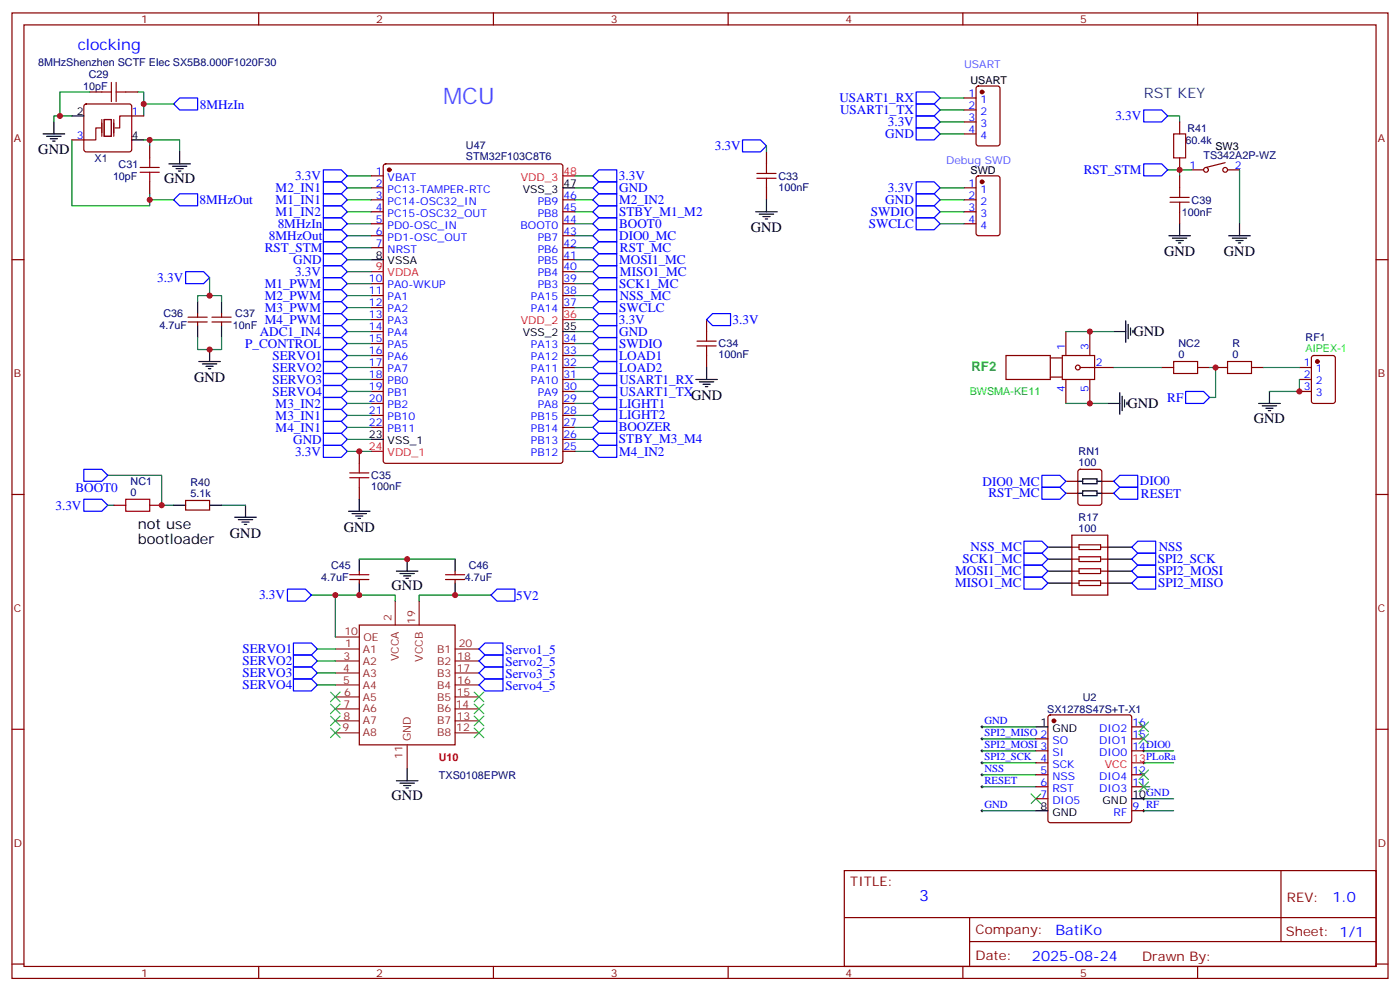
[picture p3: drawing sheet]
<svg xmlns="http://www.w3.org/2000/svg" width="412mm" height="292mm" viewBox="0 0 412 292" stroke-linecap="round" stroke-linejoin="round" font-family="sans-serif">
<g fill="none" stroke="#870000" stroke-width=".35">
<path d="M3.5 3.8h405.4v284.3h-405.4zM7.1 7.3h398.2v277.3h-398.2zM76.2 3.8v3.5M145.3 3.8v3.5M214.5 3.8v3.5M283.6 3.8v3.5M352.8 3.8v3.5M24.9 30.8l.5-.2h12.7l.5 .2 .2 .5v12.7l-.2 .5-.5 .2h-12.7l-.5-.2-.2-.5v-12.7zM26.5 27.1h3.5M37 27.1h3.6M38.8 34.1h3.5M284 28.9h3.5"/>
<path d="M284 32.4h3.5M284 35.9h3.5M284 39.4h3.5M287.7 25.5l.5-.2h5.7l.6 .5 .1 16.5-.5 .6-5.9 .1-.6-.5-.1-16.5zM347.5 35.9v3.5M21.2 41.2h3.5M44.1 43v3.5M44.1 53.6v3.5M109.4 51.8h3.5M109.4 55.3h3.5M109.4 58.8h3.5M113.1 48.5l.5-.2h51.5l.7 .4v87l-.5 .7-51.7 .1-.7-.5v-87z"/>
<path d="M165.8 58.8h3.5M225.8 44.7v3.6M225.8 55.3v3.5M284 55.3h3.5M284 58.8h3.5M287.7 52l.5-.2h5.7l.6 .4 .1 16.5-.5 .7h-5.9l-.6-.4-.1-16.5zM347.5 46.5v3.5M347.5 51.8v3.5M351 50h3.5M360.9 47.9l-5.7 1.4M361.6 50h3.5M3.5 76.5h3.6"/>
<path d="M109.4 62.4h3.5M109.4 65.9h3.5M109.4 69.4h3.5M109.4 73h3.5M165.8 76.5h3.5M165.8 62.4h3.5M165.8 65.9h3.5M165.8 69.4h3.5M165.8 73h3.5M284 62.4h3.5M284 65.9h3.5M347.5 62.4v3.5"/>
<path d="M405.3 76.5h3.6M55.4 93.4h5.6M55.4 94.8h5.6M58.2 92.4v1M58.2 94.8v1.1M62.4 93.4h5.7M62.4 94.8h5.7M65.3 92.4v1M65.3 94.8v1.1M109.4 83.5h3.5M109.4 87.1h3.5M109.4 90.6h3.5"/>
<path d="M109.4 94.1h3.5M109.4 97.6h3.5M165.8 83.5h3.5M165.8 87.1h3.5M165.8 90.6h3.5M165.8 80h3.5M208.1 94.1v3.5M314 97.6v7.1M321 97.6v7.1M109.4 101.2h3.5M109.4 104.7h3.5M109.4 108.2h3.5"/>
<path d="M109.4 111.8h3.5M109.4 115.3h3.5M109.4 118.8h3.5M165.8 101.2h3.5M165.8 104.7h3.5M165.8 108.2h3.5M165.8 111.8h3.5M165.8 115.3h3.5M165.8 118.8h3.5M208.1 104.7v3.5M296.3 104.7h13.1v7.1h-13.1zM309.4 105.4h3.5"/>
<path d="M309.4 111.1h3.5M312.9 104.7h9.5v7.1h-9.5zM314 111.8v7M318.2 108.2h9.9M321 111.8v7M342.2 108.2h3.5M352.8 108.2h3.5M358.1 108.2h3.5M368.7 108.2h3.5M382.8 108.2h3.5M382.8 111.8h3.5M382.8 115.3h3.5"/>
<path d="M386.5 104.9l.5-.2h5.6l.7 .4v13l-.4 .7h-5.9l-.7-.4v-13zM105.8 132.9v3.6M109.4 122.3h3.5M109.4 125.9h3.5M165.8 122.3h3.5M165.8 125.9h3.5M165.8 132.9h3.5M165.8 129.4h3.5M317.7 138.4l.5-.2h5.6l.7 .4 .1 9.5-.5 .6-5.9 .1-.6-.5-.1-9.4zM3.5 145.6h3.6M33.5 148.8h3.5M44.1 148.8h3.5"/>
<path d="M54.7 147.4h7v2.8h-7zM105.8 143.5v3.5M314 141.7h3.5M314 145.3h3.5M315.7 157.6h10.6v17.7h-10.6zM324.6 141.7h3.5M324.6 145.3h3.5M405.3 145.6h3.6M103 169.3h5.7M103 170.7h5.7M105.8 168.2v1.1M105.8 170.7v1"/>
<path d="M131.2 169.3h5.7M131.2 170.7h5.7M134.1 168.2v1.1M134.1 170.7v1M315.7 171.7h2.2M315.7 161.1h2.2M315.7 168.2h2.2M315.7 164.7h2.2M317.9 160.4h6.3v1.5h-6.3zM317.9 164h6.3v1.4h-6.3zM317.9 167.5h6.3v1.4h-6.3zM317.9 171h6.3v1.4h-6.3z"/>
<path d="M324.2 171.7h2.1M324.2 161.1h2.1M324.2 168.2h2.1M324.2 164.7h2.1M105.8 184.1h28.3v35.3h-28.3zM3.5 214.8h3.6M305.2 217.6h3.5M308.9 210.7l.5-.2h23.3l.5 .2 .2 .5v30.4l-.3 .5-.4 .2h-23.3l-.5-.2-.2-.5v-30.4zM333.4 217.6h3.5M333.4 214.1h3.5M405.3 214.8h3.6M305.2 221.1h3.5"/>
<path d="M305.2 224.6h3.5M305.2 228.2h3.5M305.2 231.7h3.5M305.2 235.2h3.5M333.4 221.1h3.5M333.4 228.2h3.5M333.4 231.7h3.5M333.4 238.8h3.5M248.7 256.4h156.6v28.2h-156.6zM377.3 256.4v20.9M248.7 270.2h156.5M285.6 277.3h119.6"/>
<path d="M285.6 270.2v14.2M3.5 283.9h3.6M76.2 284.6v3.5M145.3 284.6v3.5M214.5 284.6v3.5M283.6 284.6v3.5M352.8 284.6v3.5M405.3 283.9h3.6"/>
<circle cx="355.2" cy="50" r=".71"/>
<circle cx="360.9" cy="50" r=".71"/>
<circle cx="317.5" cy="108.2" r=".71"/>
</g>
<g fill="none" stroke="#008700" stroke-width=".35">
<path d="M21.2 34.1h-5.3v1.8M26.5 27.1h-8.9v7M40.6 27.1h1.7v7M42.3 30.6h8.9M276.9 39.4h7.1M276.9 35.9h7.1M276.9 32.4h7.1M276.9 28.9h7.1M344 34.1h3.5v1.8M21.2 41.2v19.4h22.9v-3.5M42.3 41.2h10.6v3.5M44.1 41.2v1.8"/>
<path d="M44.1 58.8h7.1M102.3 51.8h7.1M102.3 55.3h7.1M102.3 58.8h7.1M169.3 51.8h5.3M169.3 55.3h5.3M169.3 58.8h5.3M225.8 43v1.7M276.9 55.3h7.1M276.9 58.8h7.1M344 50h3.5M351 50h-3.5v1.8"/>
<path d="M365.1 50v15.9M102.3 65.9h7.1M102.3 69.4h7.1M102.3 76.5h7.1M102.3 73h7.1M102.3 62.4h7.1M169.3 76.5h5.3M169.3 73h5.3M169.3 69.4h5.3M169.3 62.4h5.3M169.3 65.9h5.3M276.9 62.4h7.1"/>
<path d="M276.9 65.9h7.1M58.2 99.4v3.5h7.1v-3.5M58.2 88.8v-1.7h7.1v1.7M61.7 81.8v5.3M102.3 94.1h7.1M102.3 97.6h7.1M102.3 90.6h7.1M102.3 80h7.1M102.3 83.5h7.1M102.3 87.1h7.1M169.3 97.6h5.3M169.3 94.1h5.3"/>
<path d="M169.3 90.6h5.3M169.3 80h5.3M169.3 83.5h5.3M169.3 87.1h5.3M314 97.6h14.1M102.3 108.2h7.1M102.3 104.7h7.1M102.3 101.2h7.1M102.3 118.8h7.1M102.3 115.3h7.1M102.3 111.8h7.1M169.3 101.2h5.3"/>
<path d="M169.3 118.8h5.3M169.3 108.2h5.3M169.3 104.7h5.3M169.3 115.3h5.3M169.3 111.8h5.3M314 118.8h12.3M328.1 108.2h14.1M356.3 108.2h1.8v8.9h-1.8M372.2 108.2h10.6M382.8 111.8v3.5h-8.9M31.7 140h15.9v8.8h3.6M102.3 129.4h7.1"/>
<path d="M102.3 132.9h7.1M102.3 122.3h7.1M102.3 125.9h7.1M169.3 129.4h5.3M169.3 132.9h5.3M169.3 122.3h5.3M169.3 125.9h5.3M31.7 148.8h1.8M65.3 148.8h7M91.7 175.3h24.7v1.7M98.8 175.3v12.3M105.8 164.7h28.3"/>
<path d="M144.6 175.3h-21.1v1.7M93.5 191.1h5.3M93.5 194.7h5.3M93.5 198.2h5.3M93.5 201.7h5.3M289.3 217.6h15.9M289.3 214.1h15.9M289.3 221.1h15.9M289.3 231.7h15.9M289.3 228.2h15.9M289.3 224.6h15.9M289.3 238.8h15.9"/>
<path d="M336.9 231.7h1.8M336.9 224.6h8.8M336.9 221.1h8.8M336.9 235.2h8.8M336.9 238.8h8.8"/>
</g>
<g fill="none" stroke="#000" stroke-width=".35">
<path d="M12.7 39.4h6.3M15.9 35.9v3.5M21.2 34.1h3.5M13.8 40.1h4.2M14.8 40.9h2.1M15.5 41.6h.7M38.8 41.2h3.5M49.7 48.3h6.4M50.8 49h4.2M51.9 49.7h2.1M52.6 50.4h.7M52.9 44.7v3.6"/>
<path d="M165.8 55.3h3.5M225.8 58.8v3.6M109.4 76.5h3.5M222.6 62.4h6.4M223.7 63.1h4.2M224.7 63.8h2.1M225.4 64.5h.7M344.3 69.4h6.4M345.4 70.1h4.2M346.4 70.8h2.1M347.1 71.5h.7M347.5 65.9v3.5"/>
<path d="M361.9 69.4h6.4M363 70.1h4.2M364.1 70.8h2.1M364.8 71.5h.7M365.1 65.9v3.5M58.2 88.8v3.6M58.2 95.9v3.5M65.3 88.8v3.6M65.3 95.9v3.5M165.8 97.6h3.5M328.1 97.6h3.5M331.6 94.5v6.3"/>
<path d="M332.3 95.5v4.3M333 96.6v2.1M333.7 97.3v.7M58.6 106.5h6.3M59.6 107.2h4.3M60.7 107.9h2.1M61.4 108.6h.7M61.7 102.9v3.6M205 111.8h6.3M206 112.5h4.3M207.1 113.2h2.1M207.8 113.9h.7"/>
<path d="M208.1 108.2v3.6M326.3 118.8h3.5M329.8 115.6v6.4M330.6 116.7v4.2M331.3 117.8v2.1M332 118.5v.7M370.8 118.8h6.3M371.8 119.5h4.3M373.9 115.3v3.5M109.4 129.4h3.5M372.9 120.2h2.1M373.6 120.9h.7"/>
<path d="M51.2 148.8h3.5M61.7 148.8h3.6M69.1 152.3h6.4M70.2 153h4.2M71.3 153.7h2.1M72 154.4h.7M72.3 148.8v3.5M102.7 150.6h6.3M103.7 151.3h4.2M104.8 152h2.1M105.5 152.7h.7M105.8 147v3.6"/>
<path d="M317.5 141.7h1.4M317.5 145.3h1.4M318.9 141h4.2v1.5h-4.2zM318.9 144.6h4.2v1.4h-4.2zM323.1 141.7h1.5M323.1 145.3h1.5M105.8 164.7v3.5M105.8 171.7v3.6M116.8 168.2h6.3M117.8 168.9h4.3M118.9 169.6h2.1M119.6 170.3h.7"/>
<path d="M119.9 164.7v3.5M134.1 164.7v3.5M134.1 171.7v3.6M308.7 161.1h7M308.7 164.7h7M308.7 168.2h7M308.7 171.7h7M326.3 161.1h7.1M326.3 164.7h7.1M326.3 168.2h7.1M326.3 171.7h7.1M305.2 214.1h3.5"/>
<path d="M116.8 229.9h6.3M117.8 230.6h4.3M118.9 231.4h2.1M119.6 232.1h.7M119.9 226.4v3.5M305.2 238.8h3.5M333.4 235.2h3.5"/>
</g>
<g fill="none" stroke="#00f" stroke-width=".35">
<path d="M52.9 28.9h5.3v3.5h-5.3l-1.7-1.8zM269.9 37.7h5.3l1.7 1.7-1.7 1.8h-5.3zM269.9 34.1h5.3l1.7 1.8-1.7 1.8h-5.3zM269.9 30.6h5.3l1.7 1.8-1.7 1.7h-5.3zM269.9 27.1h5.3l1.7 1.8-1.7 1.7h-5.3zM336.9 32.4h5.3l1.8 1.7-1.8 1.8h-5.3zM51.2 58.8l1.7-1.7h5.3v3.5h-5.3zM95.2 50h5.3l1.8 1.8-1.8 1.8h-5.3zM95.2 57.1h5.3l1.8 1.7-1.8 1.8h-5.3zM95.2 53.6h5.3l1.8 1.7-1.8 1.8h-5.3zM174.6 51.8l1.8-1.8h5.3v3.6h-5.3zM174.6 55.3l1.8-1.7h5.3v3.5h-5.3z"/>
<path d="M174.6 58.8l1.8-1.7h5.3v3.5h-5.3zM218.7 41.2h5.3l1.8 1.8-1.8 1.7h-5.3zM269.9 57.1h5.3l1.7 1.7-1.7 1.8h-5.3zM269.9 53.6h5.3l1.7 1.7-1.7 1.8h-5.3zM336.9 48.3h5.3l1.8 1.7-1.8 1.8h-5.3zM95.2 78.2h5.3l1.8 1.8-1.8 1.8h-5.3zM95.2 74.7h5.3l1.8 1.8-1.8 1.7h-5.3zM95.2 71.2h5.3l1.8 1.8-1.8 1.7h-5.3zM95.2 64.1h5.3l1.8 1.8-1.8 1.8h-5.3zM95.2 67.7h5.3l1.8 1.7-1.8 1.8h-5.3zM95.2 60.6h5.3l1.8 1.8-1.8 1.7h-5.3zM174.6 76.5l1.8-1.8h5.3v3.5h-5.3z"/>
<path d="M174.6 73l1.8-1.8h5.3v3.5h-5.3zM174.6 69.4l1.8-1.7h5.3v3.5h-5.3zM174.6 62.4l1.8-1.8h5.3v3.5h-5.3zM174.6 65.9l1.8-1.8h5.3v3.6h-5.3zM269.9 64.1h5.3l1.7 1.8-1.7 1.8h-5.3zM269.9 60.6h5.3l1.7 1.8-1.7 1.7h-5.3zM54.7 80h5.3l1.7 1.8-1.7 1.7h-5.3zM95.2 99.4h5.3l1.8 1.8-1.8 1.7h-5.3zM95.2 95.9h5.3l1.8 1.7-1.8 1.8h-5.3zM95.2 92.4h5.3l1.8 1.7-1.8 1.8h-5.3zM95.2 88.8h5.3l1.8 1.8-1.8 1.8h-5.3zM95.2 85.3h5.3l1.8 1.8-1.8 1.7h-5.3z"/>
<path d="M95.2 81.8h5.3l1.8 1.7-1.8 1.8h-5.3zM174.6 90.6l1.8-1.8h5.3v3.6h-5.3zM174.6 94.1l1.8-1.7h5.3v3.5h-5.3zM174.6 97.6l1.8-1.7h5.3v3.5h-5.3zM174.6 80l1.8-1.8h5.3v3.6h-5.3zM174.6 83.5l1.8-1.7h5.3v3.5h-5.3zM174.6 87.1l1.8-1.8h5.3v3.5h-5.3zM208.1 94.1l1.8-1.7h5.3v3.5h-5.3zM95.2 117.1h5.3l1.8 1.7-1.8 1.8h-5.3zM95.2 113.5h5.3l1.8 1.8-1.8 1.8h-5.3zM95.2 110h5.3l1.8 1.8-1.8 1.7h-5.3zM95.2 106.5h5.3l1.8 1.7-1.8 1.8h-5.3z"/>
<path d="M95.2 102.9h5.3l1.8 1.8-1.8 1.8h-5.3zM174.6 101.2l1.8-1.8h5.3v3.5h-5.3zM174.6 104.7l1.8-1.8h5.3v3.6h-5.3zM174.6 108.2l1.8-1.7h5.3v3.5h-5.3zM174.6 111.8l1.8-1.8h5.3v3.5h-5.3zM174.6 115.3l1.8-1.8h5.3v3.6h-5.3zM174.6 118.8l1.8-1.7h5.3v3.5h-5.3zM349.2 115.3h5.3l1.8 1.8-1.8 1.7h-5.3zM24.7 138.2h5.3l1.7 1.8-1.7 1.7h-5.3zM95.2 127.6h5.3l1.8 1.8-1.8 1.8h-5.3zM95.2 131.2h5.3l1.8 1.7-1.8 1.8h-5.3zM95.2 124.1h5.3l1.8 1.8-1.8 1.7h-5.3z"/>
<path d="M95.2 120.6h5.3l1.8 1.7-1.8 1.8h-5.3zM174.6 125.9l1.8-1.8h5.3v3.5h-5.3zM174.6 122.3l1.8-1.7h5.3v3.5h-5.3zM174.6 129.4l1.8-1.8h5.3v3.6h-5.3zM174.6 132.9l1.8-1.7h5.3v3.5h-5.3zM306.9 140h5.3l1.8 1.7-1.8 1.8h-5.3zM329.8 140h5.3v3.5h-5.3l-1.7-1.8zM24.7 147h5.3l1.7 1.8-1.7 1.8h-5.3zM301.6 159.4h5.3l1.8 1.7-1.8 1.8h-5.3zM306.9 143.5h5.3l1.8 1.8-1.8 1.7h-5.3zM328.1 145.3l1.7-1.8h5.3v3.5h-5.3zM84.7 173.5h5.3l1.7 1.8-1.7 1.7h-5.3z"/>
<path d="M144.6 175.3l1.8-1.8h5.3v3.5h-5.3zM301.6 162.9h5.3l1.8 1.8-1.8 1.7h-5.3zM301.6 166.4h5.3l1.8 1.8-1.8 1.8h-5.3zM301.6 170h5.3l1.8 1.7-1.8 1.8h-5.3zM333.4 161.1l1.7-1.7h5.3v3.5h-5.3zM333.4 164.7l1.7-1.8h5.3v3.5h-5.3zM333.4 168.2l1.7-1.8h5.3v3.6h-5.3zM333.4 171.7l1.7-1.7h5.3v3.5h-5.3zM86.4 189.4h5.3l1.8 1.7-1.8 1.8h-5.3zM86.4 192.9h5.3l1.8 1.8-1.8 1.7h-5.3zM86.4 196.4h5.3l1.8 1.8-1.8 1.8h-5.3zM86.4 200h5.3l1.8 1.7-1.8 1.8h-5.3z"/>
<path d="M141.1 191.1l1.8-1.7h5.3v3.5h-5.3zM141.1 194.7l1.8-1.8h5.3v3.5h-5.3zM141.1 198.2l1.8-1.8h5.3v3.6h-5.3zM141.1 201.7l1.8-1.7h5.3v3.5h-5.3z"/>
</g>
<g fill="none" stroke="#a10000" stroke-width=".35">
<path d="M30 27.1h2.8M32.8 24.3v5.6M34.2 24.3v5.6M34.2 27.1h2.8M345.7 39.4h3.5v7.1h-3.5zM41.3 50.7h5.6M41.3 49.3h5.6M44.1 46.5v2.8M44.1 50.7v2.9M223 52.5h5.6M223 51.1h5.6M225.8 48.3v2.8"/>
<path d="M225.8 52.5v2.8M344.7 59.5h5.6M344.7 58.1h5.6M347.5 55.3v2.8M347.5 59.5v2.9M208.1 97.6v2.9M205.3 101.9h5.7M205.3 100.5h5.7M208.1 101.9v2.8M345.7 106.5h7.1v3.5h-7.1zM361.6 106.5h7.1v3.5h-7.1zM103 139.3h5.7"/>
<path d="M105.8 136.5v2.8M37 147h7.1v3.6h-7.1zM103 140.7h5.7M105.8 140.7v2.8"/>
</g>
<g fill="#870000" stroke="#870000" stroke-width=".35">
<circle cx="114.7" cy="50" r=".53"/>
<circle cx="388.1" cy="106.5" r=".53"/>
<circle cx="310.4" cy="212.3" r=".53"/>
<circle cx="289.3" cy="27.1" r=".53"/>
<circle cx="289.3" cy="53.6" r=".53"/>
</g>
<path d="M165.8 51.8h3.5M109.4 80h3.5M165.8 94.1h3.5M109.4 132.9h3.5M333.4 224.6h3.5" fill="none" stroke="#f00" stroke-width=".35"/>
<g fill="none" stroke="#000" stroke-width=".29">
<path d="M288.9 214.1h.7M288.9 217.6h.7M289.3 213.7v.7M289.3 217.2v.7M288.9 221.1h.7M288.9 224.6h.7M288.9 228.2h.7M288.9 231.7h.7M288.9 238.8h.7M289.3 220.8v.7M289.3 224.3v.7M289.3 227.8v.7"/>
<path d="M289.3 231.4v.7M289.3 238.4v.7M336.5 221.1h.8M336.5 224.6h.8M336.5 238.8h.8M336.5 235.2h.8M336.9 220.8v.7M336.9 224.3v.7M336.9 234.9v.7M336.9 238.4v.7"/>
</g>
<g fill="none" stroke="#3c3" stroke-width=".35">
<path d="M97.4 203.8l2.8 2.9M97.4 207.4l2.8 2.8M97.4 210.9l2.8 2.8M97.4 214.4l2.8 2.8M100.2 203.8l-2.8 2.9M100.2 207.4l-2.8 2.8M100.2 210.9l-2.8 2.8M100.2 214.4l-2.8 2.8M139.7 214.4l2.8 2.8M139.7 210.9l2.8 2.8M139.7 207.4l2.8 2.8M139.7 203.8l2.8 2.9"/>
<path d="M142.5 214.4l-2.8 2.8M142.5 210.9l-2.8 2.8M142.5 207.4l-2.8 2.8M142.5 203.8l-2.8 2.9M335.5 216.2l2.8 2.8M335.5 212.7l2.8 2.8M338.3 216.2l-2.8 2.8M338.3 212.7l-2.8 2.8M303.7 233.8l2.9 2.8M306.6 233.8l-2.9 2.8M335.5 230.3l2.8 2.8M335.5 226.8l2.8 2.8"/>
<path d="M338.3 230.3l-2.8 2.8M338.3 226.8l-2.8 2.8"/>
</g>
<path d="M29.6 37.7h-1.4v3.5h-3.5M30 35.2v4.9M30.7 35.2h2.1v4.9h-2.1zM33.5 35.2v4.9M38.8 34.1h-3.5v3.6h-1.4" fill="none" stroke="#870012" stroke-width=".35"/>
<g fill="none" stroke="#8c2424" stroke-width=".35">
<path d="M116.4 177v7.1M123.5 177v7.1M98.8 191.1h7M98.8 194.7h7M98.8 198.2h7M98.8 187.6h7M134.1 191.1h7M134.1 194.7h7M134.1 198.2h7M98.8 201.7h7M98.8 205.2h7M98.8 208.8h7"/>
<path d="M98.8 212.3h7M98.8 215.8h7M119.9 219.4v7M134.1 201.7h7M134.1 205.2h7M134.1 208.8h7M134.1 212.3h7M134.1 215.8h7"/>
</g>
<g fill="#c00">
<circle cx="47.6" cy="148.8" r=".88"/>
<circle cx="347.5" cy="50" r=".88"/>
<circle cx="382.8" cy="115.3" r=".88"/>
<circle cx="358.1" cy="108.2" r=".88"/>
<circle cx="321" cy="118.8" r=".88"/>
<circle cx="321" cy="97.6" r=".88"/>
<circle cx="61.7" cy="102.9" r=".88"/>
<circle cx="61.7" cy="87.1" r=".88"/>
<circle cx="105.8" cy="132.9" r=".88"/>
<circle cx="44.1" cy="41.2" r=".88"/>
<circle cx="17.6" cy="34.1" r=".88"/>
<circle cx="42.3" cy="30.6" r=".88"/>
<circle cx="44.1" cy="58.8" r=".88"/>
<circle cx="119.9" cy="164.7" r=".88"/>
<circle cx="105.8" cy="175.3" r=".88"/>
<circle cx="98.8" cy="175.3" r=".88"/>
<circle cx="134.1" cy="175.3" r=".88"/>
</g>
<text font-size="6.7" fill="#90f" x="130.5" y="30.6">MCU</text>
<g font-size="4.6" fill="#00f">
<text x="22.9" y="14.7">clocking</text>
<text x="270.8" y="265.4">3</text>
</g>
<text font-size="4.2" fill="#069" x="336.9" y="28.9">RST KEY</text>
<g font-size="4.2">
<text x="11.3" y="45.4">GND</text>
<text x="48.3" y="53.9">GND</text>
<text x="221.2" y="68.4">GND</text>
<text x="342.9" y="75.4">GND</text>
<text x="360.5" y="75.4">GND</text>
<text x="333.9" y="99">GND</text>
<text x="57.1" y="112.5">GND</text>
<text x="203.6" y="117.8">GND</text>
<text x="332.1" y="120.2">GND</text>
<text x="369.4" y="124.5">GND</text>
<text x="40.6" y="155.9">not use</text>
<text x="40.6" y="160.1">bootloader</text>
<text x="67.7" y="158.3">GND</text>
<text x="101.2" y="156.6">GND</text>
<text x="115.4" y="173.8">GND</text>
<text x="115.4" y="235.6">GND</text>
</g>
<g font-size="4.2" fill="#00f">
<text x="392.5" y="265.7">1.0</text>
<text x="310.9" y="275.2">BatiKo</text>
<text x="304" y="283">2025-08-24</text>
</g>
<g font-size="3.9" fill="#00f">
<text x="58.8" y="32">8MHzIn</text>
<text x="247.3" y="30.1">USART1_RX</text>
<text x="247.5" y="33.6">USART1_TX</text>
<text x="328.6" y="35.3">3.3V</text>
<text x="260.8" y="40.7">GND</text>
<text x="261.5" y="37.1">3.3V</text>
<text x="210.5" y="44.1">3.3V</text>
<text x="86.9" y="53">3.3V</text>
<text x="182.3" y="53.1">3.3V</text>
<text x="319.2" y="51.2">RST_STM</text>
<text x="81.2" y="56.6">M2_IN1</text>
<text x="182.4" y="56.5">GND</text>
<text x="261.5" y="56.6">3.3V</text>
<text x="58.8" y="60.2">8MHzOut</text>
<text x="81.2" y="63.6">M1_IN2</text>
<text x="81.2" y="60.1">M1_IN1</text>
<text x="182.4" y="60">M2_IN2</text>
<text x="182.4" y="63.6">STBY_M1_M2</text>
<text x="256.5" y="63.6">SWDIO</text>
<text x="260.8" y="60.1">GND</text>
<text x="79.2" y="70.5">8MHzOut</text>
<text x="81.8" y="67">8MHzIn</text>
<text x="182.4" y="70.6">DIO0_MC</text>
<text x="182.4" y="67.3">BOOT0</text>
<text x="255.9" y="67.2">SWCLC</text>
<text x="78" y="74.2">RST_STM</text>
<text x="86.4" y="77.8">GND</text>
<text x="182.4" y="77.7">MOSI1_MC</text>
<text x="182.6" y="74.3">RST_MC</text>
<text x="46.3" y="83">3.3V</text>
<text x="86.9" y="81.3">3.3V</text>
<text x="182.6" y="81.3">MISO1_MC</text>
<text x="78" y="88.3">M2_PWM</text>
<text x="78" y="84.8">M1_PWM</text>
<text x="182.4" y="84.8">SCK1_MC</text>
<text x="182.6" y="88.3">NSS_MC</text>
<text x="78" y="95.4">M4_PWM</text>
<text x="78" y="91.9">M3_PWM</text>
<text x="182.3" y="95.3">3.3V</text>
<text x="182.4" y="91.8">SWCLC</text>
<text x="215.8" y="95.3">3.3V</text>
<text x="76.5" y="98.9">ADC1_IN4</text>
<text x="182.4" y="98.8">GND</text>
<text x="72.2" y="102.4">P_CONTROL</text>
<text x="80.3" y="106">SERVO1</text>
<text x="182.4" y="102.4">SWDIO</text>
<text x="182.4" y="105.9">LOAD1</text>
<text x="80.3" y="113">SERVO3</text>
<text x="80.3" y="109.5">SERVO2</text>
<text x="182.4" y="109.6">LOAD2</text>
<text x="182.5" y="113">USART1_RX</text>
<text x="80.3" y="116.6">SERVO4</text>
<text x="182.5" y="116.5">USART1_TX</text>
<text x="343.8" y="118.3">RF</text>
<text x="81.2" y="123.6">M3_IN1</text>
<text x="81.2" y="120.1">M3_IN2</text>
<text x="182.4" y="120">LIGHT1</text>
<text x="182.4" y="123.5">LIGHT2</text>
<text x="81.2" y="127.1">M4_IN1</text>
<text x="86.4" y="130.7">GND</text>
<text x="182.2" y="127.1">BOOZER</text>
<text x="182.3" y="130.6">STBY_M3_M4</text>
<text x="86.9" y="134.2">3.3V</text>
<text x="182.4" y="134.3">M4_IN2</text>
<text x="289.4" y="143">DIO0_MC</text>
<text x="335.8" y="142.9">DIO0</text>
<text x="22.2" y="144.8">BOOT0</text>
<text x="291.2" y="146.5">RST_MC</text>
<text x="336.1" y="146.6">RESET</text>
<text x="16.3" y="150.1">3.3V</text>
<text x="283.5" y="165.9">SCK1_MC</text>
<text x="285.9" y="162.4">NSS_MC</text>
<text x="341" y="165.9">SPI2_SCK</text>
<text x="341.3" y="162.3">NSS</text>
<text x="281.4" y="169.4">MOSI1_MC</text>
<text x="281.4" y="172.9">MISO1_MC</text>
<text x="341.1" y="169.4">SPI2_MOSI</text>
<text x="341.1" y="172.9">SPI2_MISO</text>
<text x="76.3" y="176.5">3.3V</text>
<text x="152" y="176.6">5V2</text>
<text x="71.4" y="192.4">SERVO1</text>
<text x="71.4" y="195.9">SERVO2</text>
<text x="148.9" y="192.5">Servo1_5</text>
<text x="148.9" y="196">Servo2_5</text>
<text x="71.4" y="199.5">SERVO3</text>
<text x="71.4" y="203">SERVO4</text>
<text x="148.9" y="199.5">Servo3_5</text>
<text x="148.9" y="203.1">Servo4_5</text>
</g>
<text font-size="3.9" fill="#0f0" x="286.2" y="109.4">RF2</text>
<g font-size="3.9" fill="#800">
<text x="250.5" y="261">TITLE:</text>
<text x="379.1" y="265.7">REV:</text>
<text x="287.4" y="275.2">Company:</text>
<text x="378.7" y="275.8">Sheet: 1/1</text>
<text x="287.4" y="282.9">Date:</text>
<text x="336.4" y="282.9">Drawn By:</text>
</g>
<g font-size="3.2" fill="#800">
<text x="41.6" y="6.8">1</text>
<text x="110.8" y="6.8">2</text>
<text x="179.9" y="6.8">3</text>
<text x="249.1" y="6.8">4</text>
<text x="318.2" y="6.8">5</text>
<text x="4.1" y="41.9">A</text>
<text x="405.9" y="41.9">A</text>
<text x="4.1" y="111.1">B</text>
<text x="405.9" y="111.1">B</text>
<text x="4.1" y="180.2">C</text>
<text x="405.9" y="180.2">C</text>
<text x="4.1" y="249.3">D</text>
<text x="405.9" y="249.3">D</text>
<text x="41.6" y="287.6">1</text>
<text x="110.8" y="287.6">2</text>
<text x="179.9" y="287.6">3</text>
<text x="249.1" y="287.6">4</text>
<text x="318.2" y="287.6">5</text>
</g>
<g font-size="3.2" fill="#000080">
<text x="11.2" y="19.4">8MHzShenzhen SCTF Elec SX5B8.000F1020F30</text>
<text x="26.1" y="22.9">C29</text>
<text x="24.5" y="26.5">10pF</text>
<text x="349.8" y="38.8">R41</text>
<text x="27.9" y="47.6">X1</text>
<text x="137.3" y="47.2">STM32F103C8T6</text>
<text x="137.3" y="44">U47</text>
<text x="349.3" y="42.3">60.4k</text>
<text x="354.5" y="46.8">TS342A2P-WZ</text>
<text x="33.3" y="52.9">10pF</text>
<text x="34.9" y="49.4">C31</text>
<text x="229.3" y="52.9">C33</text>
<text x="229.3" y="56.1">100nF</text>
<text x="351" y="60">C39</text>
<text x="348.1" y="63.5">100nF</text>
<text x="48.1" y="93.5">C36</text>
<text x="69.3" y="93.5">C37</text>
<text x="47" y="97">4.7uF</text>
<text x="68.6" y="97">10nF</text>
<text x="384.6" y="100.5">RF1</text>
<text x="211.7" y="105.5">100nF</text>
<text x="211.7" y="102.3">C34</text>
<text x="347.1" y="105.4">0</text>
<text x="347.1" y="102.2">NC2</text>
<text x="363" y="105.4">0</text>
<text x="363" y="102.2">R</text>
<text x="317.7" y="137.2">100</text>
<text x="317.7" y="134">RN1</text>
<text x="38.5" y="142.8">NC1</text>
<text x="56.1" y="143.2">R40</text>
<text x="109.4" y="141.1">C35</text>
<text x="38.5" y="146">0</text>
<text x="56.1" y="146.3">5.1k</text>
<text x="109.4" y="144.3">100nF</text>
<text x="317.7" y="153.3">R17</text>
<text x="317.7" y="156.6">100</text>
<text x="97.5" y="167.6">C45</text>
<text x="138.1" y="167.6">C46</text>
<text x="94.6" y="171.1">4.7uF</text>
<text x="136.9" y="171.1">4.7uF</text>
<text x="308.5" y="209.9">SX1278S47S+T-X1</text>
<text x="318.9" y="206.4">U2</text>
<text x="129.3" y="229.4">TXS0108EPWR</text>
</g>
<g font-size="3.2" fill="#09f">
<text x="284" y="20">USART</text>
<text x="278.7" y="48.3">Debug SWD</text>
</g>
<g font-size="3.2" fill="#00f">
<text x="285.3" y="28.5">1</text>
<text x="38.8" y="33.8">1</text>
<text x="285.3" y="32">2</text>
<text x="285.3" y="35.6">3</text>
<text x="288.8" y="30.3">1</text>
<text x="288.8" y="33.8">2</text>
<text x="22.7" y="40.9">3</text>
<text x="285.3" y="39.1">4</text>
<text x="288.8" y="37.3">3</text>
<text x="288.8" y="40.9">4</text>
<text x="110.7" y="51.4">1</text>
<text x="114.2" y="53.2">VBAT</text>
<text x="350.4" y="49.7">1</text>
<text x="363.7" y="49.7">2</text>
<text x="110.7" y="55">2</text>
<text x="110.7" y="58.5">3</text>
<text x="114.2" y="56.7">PC13-TAMPER-RTC</text>
<text x="166" y="58.5">46</text>
<text x="285.3" y="55">1</text>
<text x="285.3" y="58.5">2</text>
<text x="288.8" y="56.7">1</text>
<text x="110.7" y="62">4</text>
<text x="110.7" y="65.5">5</text>
<text x="114.2" y="60.3">PC14-OSC32_IN</text>
<text x="114.2" y="63.8">PC15-OSC32_OUT</text>
<text x="158.4" y="63.8">PB8</text>
<text x="158.4" y="60.3">PB9</text>
<text x="166" y="65.5">44</text>
<text x="166" y="62">45</text>
<text x="285.3" y="62">3</text>
<text x="285.3" y="65.5">4</text>
<text x="288.8" y="60.3">2</text>
<text x="288.8" y="63.8">3</text>
<text x="110.7" y="69.1">6</text>
<text x="114.2" y="67.3">PD0-OSC_IN</text>
<text x="114.2" y="70.8">PD1-OSC_OUT</text>
<text x="153.4" y="67.3">BOOT0</text>
<text x="158.4" y="70.8">PB7</text>
<text x="166" y="69.1">43</text>
<text x="288.8" y="67.3">4</text>
<text x="110.7" y="72.6">7</text>
<text x="114.2" y="74.4">NRST</text>
<text x="158.4" y="77.9">PB5</text>
<text x="158.4" y="74.4">PB6</text>
<text x="166" y="76.1">41</text>
<text x="166" y="72.6">42</text>
<text x="108.7" y="83.2">10</text>
<text x="158.4" y="81.4">PB4</text>
<text x="166" y="83.2">39</text>
<text x="166" y="79.7">40</text>
<text x="108.7" y="86.7">11</text>
<text x="114.2" y="84.9">PA0-WKUP</text>
<text x="114.2" y="88.5">PA1</text>
<text x="156.4" y="88.5">PA15</text>
<text x="158.4" y="84.9">PB3</text>
<text x="166" y="86.7">38</text>
<text x="108.7" y="90.2">12</text>
<text x="108.7" y="93.8">13</text>
<text x="114.2" y="92">PA2</text>
<text x="114.2" y="95.5">PA3</text>
<text x="156.4" y="92">PA14</text>
<text x="166" y="90.2">37</text>
<text x="108.7" y="97.3">14</text>
<text x="108.7" y="100.8">15</text>
<text x="114.2" y="99.1">PA4</text>
<text x="166" y="100.8">34</text>
<text x="108.7" y="104.4">16</text>
<text x="108.7" y="107.9">17</text>
<text x="114.2" y="102.6">PA5</text>
<text x="114.2" y="106.1">PA6</text>
<text x="156.4" y="106.1">PA12</text>
<text x="156.4" y="102.6">PA13</text>
<text x="166" y="107.9">32</text>
<text x="166" y="104.4">33</text>
<text x="313.6" y="102.9" transform="rotate(-90 313.6 102.9)">1</text>
<text x="320.7" y="102.9" transform="rotate(-90 320.7 102.9)">3</text>
<text x="322.8" y="107.9">2</text>
<text x="384.1" y="107.9">1</text>
<text x="108.7" y="111.4">18</text>
<text x="114.2" y="109.6">PA7</text>
<text x="114.2" y="113.2">PB0</text>
<text x="156.4" y="113.2">PA10</text>
<text x="156.4" y="109.6">PA11</text>
<text x="166" y="111.4">31</text>
<text x="384.1" y="111.4">2</text>
<text x="387.6" y="109.6">1</text>
<text x="387.6" y="113.2">2</text>
<text x="108.7" y="114.9">19</text>
<text x="108.7" y="118.5">20</text>
<text x="114.2" y="116.7">PB1</text>
<text x="158.4" y="116.7">PA9</text>
<text x="166" y="118.5">29</text>
<text x="166" y="114.9">30</text>
<text x="313.6" y="115.5" transform="rotate(-90 313.6 115.5)">4</text>
<text x="320.7" y="115.5" transform="rotate(-90 320.7 115.5)">5</text>
<text x="384.1" y="114.9">3</text>
<text x="387.6" y="116.7">3</text>
<text x="108.7" y="122">21</text>
<text x="108.7" y="125.5">22</text>
<text x="114.2" y="120.2">PB2</text>
<text x="114.2" y="123.8">PB10</text>
<text x="156.4" y="123.8">PB15</text>
<text x="158.4" y="120.2">PA8</text>
<text x="166" y="125.5">27</text>
<text x="166" y="122">28</text>
<text x="114.2" y="127.3">PB11</text>
<text x="156.4" y="130.8">PB13</text>
<text x="156.4" y="127.3">PB14</text>
<text x="166" y="129">26</text>
<text x="156.4" y="134.3">PB12</text>
<text x="166" y="132.6">25</text>
<text x="290" y="213.2">GND</text>
<text x="323.8" y="215.5">DIO2</text>
<text x="333.6" y="213.7">16</text>
<text x="290" y="216.7">SPI2_MISO 2</text>
<text x="290" y="220.2">SPI2_MOSI 3</text>
<text x="310" y="219">SO</text>
<text x="323.8" y="219">DIO1</text>
<text x="333.6" y="220.8">14DIO0</text>
<text x="333.6" y="217.2">15</text>
<text x="290" y="223.8">SPI2_SCK</text>
<text x="290" y="227.3">NSS</text>
<text x="306.5" y="224.3">4</text>
<text x="306.5" y="227.8">5</text>
<text x="310" y="222.5">SI</text>
<text x="310" y="226.1">SCK</text>
<text x="323.8" y="222.5">DIO0</text>
<text x="333.6" y="227.8">12</text>
<text x="290" y="230.8">RESET</text>
<text x="306.5" y="231.4">6</text>
<text x="310" y="229.6">NSS</text>
<text x="310" y="233.1">RST</text>
<text x="323.8" y="233.1">DIO3</text>
<text x="323.8" y="229.6">DIO4</text>
<text x="333.6" y="231.4">11</text>
<text x="290" y="237.9">GND</text>
<text x="306.5" y="234.9">7</text>
<text x="310" y="236.6">DIO5</text>
<text x="333.6" y="238.4">9 RF</text>
<text x="328" y="240.2">RF</text>
</g>
<g font-size="3.2">
<text x="285.9" y="24.7">USART</text>
<text x="22.7" y="33.8">2</text>
<text x="38.8" y="40.9">4</text>
<text x="358" y="44.1">SW3</text>
<text x="285.9" y="51.2">SWD</text>
<text x="154" y="56.7">VSS_3</text>
<text x="166" y="55">47</text>
<text x="110.7" y="76.1">8</text>
<text x="114.2" y="77.9">VSSA</text>
<text x="154" y="99.1">VSS_2</text>
<text x="166" y="97.3">35</text>
<text x="108.7" y="129">23</text>
<text x="114.2" y="130.8">VSS_1</text>
<text x="306.5" y="213.7">1</text>
<text x="310" y="215.5">GND</text>
<text x="306.5" y="238.4">8</text>
<text x="324.8" y="236.6">GND</text>
<text x="333.6" y="234.9">10GND</text>
<text x="310" y="240.2">GND</text>
</g>
<g font-size="3.2" fill="#f00">
<text x="153.4" y="53.2">VDD_3</text>
<text x="166" y="51.4">48</text>
<text x="110.7" y="79.7">9</text>
<text x="114.2" y="81.4">VDDA</text>
<text x="153.4" y="95.5">VDD_2</text>
<text x="166" y="93.8">36</text>
<text x="108.7" y="132.6">24</text>
<text x="114.2" y="134.3">VDD_1</text>
<text x="129.3" y="224">U10</text>
<text x="325.5" y="226.1">VCC</text>
<text x="333.6" y="224.3">13PLoRa</text>
</g>
<text font-size="3.2" fill="#0f3" x="384.6" y="103.6">AIPEX-1</text>
<text font-size="3.2" fill="#0f0" x="285.7" y="116.4">BWSMA-KE11</text>
<g font-size="3.2" fill="#8d2323">
<text x="115.4" y="182.9" transform="rotate(-90 115.4 182.9)">2</text>
<text x="122.3" y="183.9" transform="rotate(-90 122.3 183.9)">19</text>
<text x="101.4" y="187.1">10</text>
<text x="101.6" y="190.5">1</text>
<text x="107" y="188.8">OE</text>
<text x="135.1" y="190.6">20</text>
<text x="101.1" y="198">4</text>
<text x="101.2" y="194.3">3</text>
<text x="106.9" y="192.2">A1</text>
<text x="106.9" y="195.7">A2</text>
<text x="117.5" y="194.8" transform="rotate(-90 117.5 194.8)">VCCA</text>
<text x="124.5" y="194.9" transform="rotate(-90 124.5 194.9)">VCCB</text>
<text x="128.8" y="195.7">B2</text>
<text x="128.8" y="192.2">B1</text>
<text x="134.5" y="197.8">17</text>
<text x="134.7" y="194.3">18</text>
<text x="101.1" y="201.4">5</text>
<text x="106.9" y="199.2">A3</text>
<text x="106.9" y="202.8">A4</text>
<text x="128.8" y="202.8">B4</text>
<text x="128.8" y="199.2">B3</text>
<text x="134.7" y="201.4">16</text>
<text x="101.2" y="208.4">7</text>
<text x="101.3" y="204.9">6</text>
<text x="106.9" y="206.3">A5</text>
<text x="106.9" y="209.8">A6</text>
<text x="128.8" y="209.8">B6</text>
<text x="128.8" y="206.3">B5</text>
<text x="134.3" y="208.4">14</text>
<text x="134.5" y="204.9">15</text>
<text x="100.9" y="215.3">9</text>
<text x="101.2" y="211.9">8</text>
<text x="106.9" y="213.4">A7</text>
<text x="128.8" y="213.4">B7</text>
<text x="134.4" y="215.3">12</text>
<text x="134.5" y="211.9">13</text>
<text x="106.9" y="216.9">A8</text>
<text x="121" y="218.3" transform="rotate(-90 121 218.3)">GND</text>
<text x="128.8" y="216.9">B8</text>
<text x="118.6" y="223.6" transform="rotate(-90 118.6 223.6)">11</text>
</g>
</svg>
